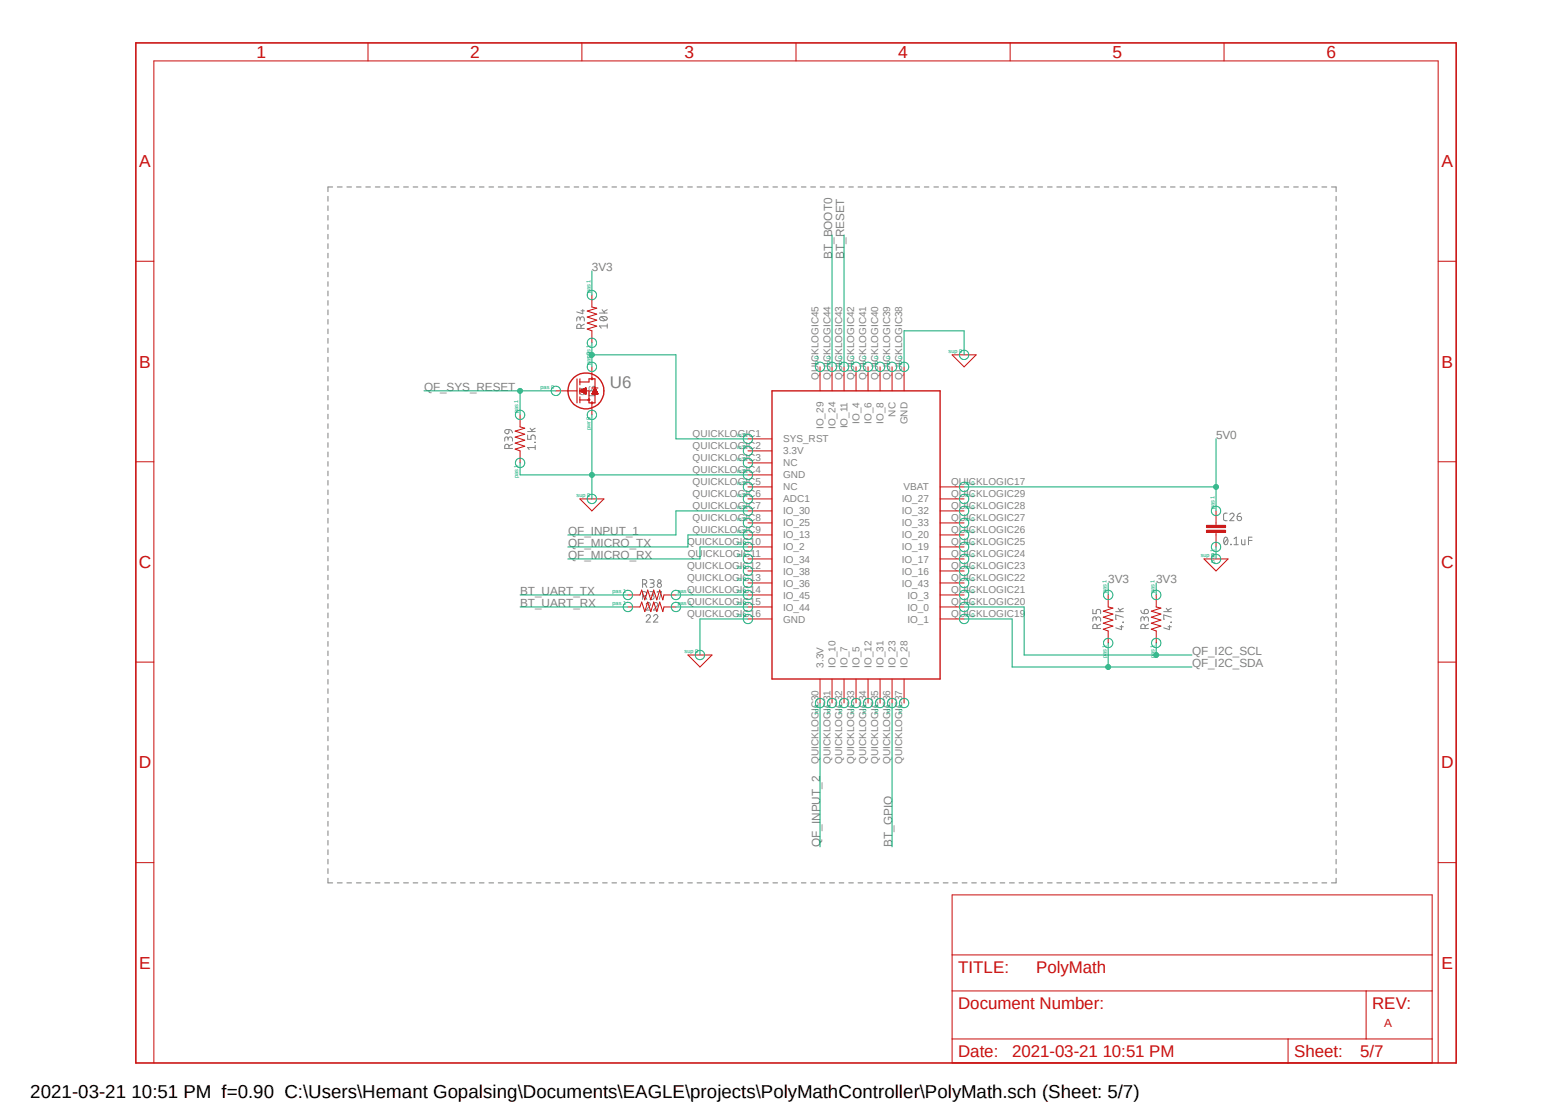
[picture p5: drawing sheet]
<svg xmlns="http://www.w3.org/2000/svg" width="297mm" height="210mm" viewBox="0 0 297 210" stroke-linecap="round" stroke-linejoin="round" font-family="sans-serif">
<path d="M25.4 7.9l252.2 195M277.6 7.9l-252.2 195" fill="none" stroke="#fff" stroke-width=".19"/>
<g fill="none" stroke="#808080" stroke-width=".19">
<path d="M110.6 59.2h.7M111 58.9v.8l-1.2-.3M114.1 59.6h1.5M114.6 59l.5 .6M115.6 59l-.7 .4M110.4 60.7a.4 .4 0 0 1 .4-.4 .4 .4 0 0 1 .5 .4v.4M110.4 61v-.3a.32 .32 0 0 0-.3-.4 .32 .32 0 0 0-.3 .4v.4M110.6 62.5v-.6a.41 .41 0 0 0-.5-.2 .41 .41 0 0 0-.3 .4v.4h1.5M111.3 61.7l-.7 .4M114.2 60.5l.7-.2a.5 .5 0 0 1 .7 .5l-.7 .3a.66 .66 0 0 1-.8-.4zM114.5 60.3l.8 .7M115.6 62.1h-1.5l.4 .4"/>
<path d="M115.6 61.7v.8M96.1 82l.8-.2v.5a.42 .42 0 0 1-.6 .3 .42 .42 0 0 1-.2-.6zM96.7 83.6a.43 .43 0 0 1 .5-.4 .43 .43 0 0 1 .4 .4v.4M96.7 83.8v-.4a.31 .31 0 0 0-.4-.2 .31 .31 0 0 0-.2 .3v.5M96.9 85.4v-.6a.41 .41 0 0 0-.5-.2 .41 .41 0 0 0-.3 .4v.4h1.5M96.9 81.8a.65 .65 0 0 1 .7 .6M97.6 84.6l-.7 .3M100.5 82.8v.9h.6v-.7l.3-.2 .5 .2v.7M100.5 82.2h1.4M100.9 81.5l.5 .7M101.9 84.2h.1M101.9 85.2h-1.4l.3 .4"/>
<path d="M101.9 84.8v.8M101.9 81.5l-.7 .4M233.6 97.7h-.5l-.1 .3v1l.6 .1M234.1 98l.1-.2a.42 .42 0 0 1 .5-.1 .42 .42 0 0 1 .2 .5l-.8 .9h.8M235.5 98.3h.6a.42 .42 0 0 1 .3 .5 .42 .42 0 0 1-.5 .4 .42 .42 0 0 1-.4-.4zM236.2 97.7a.65 .65 0 0 0-.7 .6M122.3 113.5h.4a.42 .42 0 0 0 .4-.4 .42 .42 0 0 0-.4-.5h-.4v1.5M122.3 111.2h.4a.42 .42 0 0 0 .4-.4 .42 .42 0 0 0-.4-.4h-.4v1.4M122.8 113.5l.3 .6M122.8 111.2l.3 .6M123 117.3a.41 .41 0 0 1 .5-.3 .41 .41 0 0 1 .3 .5l-.8 .9h.8M123 115.1a.41 .41 0 0 1 .5-.4 .41 .41 0 0 1 .3 .5l-.8 1h.8"/>
<path d="M123.7 112.6h.5a.34 .34 0 0 1 .3 .4 .34 .34 0 0 1-.3 .3h-.3M123.7 110.4h.5a.34 .34 0 0 1 .3 .3 .34 .34 0 0 1-.3 .3h-.3M124.1 113.3a.4 .4 0 0 1 .4 .4 .4 .4 0 0 1-.4 .4h-.4M124.1 111l.2 .1a.41 .41 0 0 1 .2 .4 .41 .41 0 0 1-.4 .3h-.4M124.4 117.3a.41 .41 0 0 1 .6-.3 .41 .41 0 0 1 .1 .6l-.7 .8h.9M124.4 115.1a.41 .41 0 0 1 .6-.4 .41 .41 0 0 1 .1 .7l-.7 .8h.9M125.1 112.8v-.2h.8l-.4 1.5M208.1 116v.8h.6v-.4a.43 .43 0 0 1 .4-.4 .43 .43 0 0 1 .4 .4v.4M208.7 117.9a.42 .42 0 0 1 .4-.5 .42 .42 0 0 1 .4 .5v.4M208.7 118.1v-.5a.31 .31 0 0 0-.4-.2 .31 .31 0 0 0-.2 .4v.5M208.9 119.7v-.4a.4 .4 0 0 0-.4-.5 .4 .4 0 0 0-.4 .5v.4h1.4M209.5 118.8l-.6 .4"/>
<path d="M212.4 116.5h1.5M212.9 115.8l.5 .7M213.2 119.3h.7M213.5 119.1v.8l-1.1-.4M213.8 118.4l.1 .1zM213.9 117.5l-1.5-.4v.8h.2M213.9 115.8l-.7 .4M217.2 116.2a.59 .59 0 0 0 .6 .6M217.8 117.9a.4 .4 0 0 1 .4-.5 .4 .4 0 0 1 .5 .5v.4M217.8 118.1v-.3a.32 .32 0 0 0-.3-.4 .32 .32 0 0 0-.3 .4v.5M218 119.7v-.4a.4 .4 0 0 0-.4-.5 .4 .4 0 0 0-.4 .5v.4h1.5M218 116.1a.41 .41 0 0 1 .6 .2 .41 .41 0 0 1-.3 .5h-.5v-.4z"/>
<path d="M218.7 118.8l-.7 .4M221.6 116.5h1.4M222 115.8l.5 .7M222.4 119.3h.6M222.7 119.1v.8l-1.1-.4M222.9 118.4l.1 .1zM223 117.5l-1.4-.4v.8h.1M223 115.8l-.7 .4M233.2 102.3h.2a.82 .82 0 0 1 0 1.4 .89 .89 0 0 1-.2-1.4zM233.7 102.6l-.7 .8M234.3 103.6l.1 .1zM234.9 103.7h.9"/>
<path d="M234.9 102.6l.5-.3v1.4M236.4 102.7v.8l.1 .2h.5v-1M237.7 102.9h.7M238.4 102.3h-.7v1.4"/>
<circle cx="125.5" cy="110.7" r=".33"/>
<circle cx="125.5" cy="111.4" r=".41"/>
</g>
<path d="M25.9 8.2h251.3v194.2h-251.3z" fill="none" stroke="#c90d0c" stroke-width=".3"/>
<g fill="none" stroke="#c90d0c" stroke-width=".19">
<path d="M70.1 8.2v3.4M110.8 8.2v3.4M151.6 8.2v3.4M192.3 8.2v3.4M233 8.2v3.4M25.9 49.7h3.4M112.7 56.2v2.3l.9 .2-1.8 .5 1.8 .6-1.8 .6 1.8 .6-1.8 .5 1.8 .6-1.8 .6 .9 .3v2.3M273.8 49.7h3.4M99 79v2.3l.9 .2-1.8 .6 1.8 .6-1.8 .5 1.8 .6-1.8 .6 1.8 .6-1.8 .5 .9 .4v2.2M105.8 74.4h2.3M110.4 74.4h1.1M110.5 74.4h1"/>
<path d="M110.5 74.5h1M110.6 74.5h.9M110.6 74.3h.9M110.7 74.3h.8M110.7 74.6h.8M110.8 74.6h.7M110.9 74.7h.6M110.9 74.2h.6M111 74.7h.5M111 74.2h.5M111 74.1h.5M111 74.8h.5"/>
<path d="M111.1 74.1h.4M111.1 74.8h.4M111.3 74h.2M111.3 74.9h.2M111.4 74.9h.1M111.5 75l.1 .1M111.5 73.9l-1.1 .5M111.5 73.9v1.1l-1.1-.6M111.5 73.9h.1M112.7 69.8v2.3M112.7 76.7v2.3M112.7 75h1.1"/>
<path d="M112.7 74.9h1.1M112.8 74.9h1M112.8 74.8h1M112.8 74.8h.9M112.9 74.7h.8M112.9 74.6h.8M112.9 74.5h.7M113 74.4h.6M113 74.4h.5M113 74.3h.5M113.1 74.3h.4M113.1 74.2h.4"/>
<path d="M113.2 74.1h.2M113.2 74h.2M113.3 73.9l-.1 .1M113.3 73.9h-.1M113.3 73.9l.5 1.1h-1.1zM156.1 69.8v4.6M158.4 69.8v4.6M160.7 69.8v4.6M163 69.8v4.6M165.3 69.8v4.6M167.6 69.8v4.6M169.8 69.8v4.6"/>
<path d="M172.1 69.8v4.6M181.3 67.6h4.5l-2.2 2.2zM25.9 87.9h3.4M110.4 95h4.6l-2.3 2.3zM142.4 83.6h4.6M142.4 85.9h4.6M142.4 88.1h4.6M142.4 90.4h4.6M142.4 92.7h4.6M142.4 95h4.6M142.4 97.3h4.6M142.4 99.6h4.6"/>
<path d="M179 92.7h4.6M179 95h4.6M179 97.3h4.6M179 99.6h4.6M231.5 97.3v2.7M273.8 87.9h3.4M119.5 113.3h2.3l.4-.9 .6 1.8 .5-1.8 .6 1.8 .6-1.8 .6 1.8 .5-1.8 .6 1.8 .2-.9h2.3M119.5 115.6h2.3l.4-1 .6 1.9 .5-1.9 .6 1.9 .6-1.9 .6 1.9 .5-1.9 .6 1.9 .2-.9h2.3M142.4 101.9h4.6M142.4 104.1h4.6M142.4 106.4h4.6M142.4 108.7h4.6"/>
<path d="M142.4 111h4.6M142.4 113.3h4.6M142.4 115.6h4.6M142.4 117.9h4.6M179 101.9h4.6M179 104.1h4.6M179 106.4h4.6M179 108.7h4.6M179 111h4.6M179 113.3h4.6M179 115.6h4.6M179 117.9h4.6"/>
<path d="M211 113.3v2.3l.9 .2-1.8 .6 1.8 .5-1.8 .6 1.8 .6-1.8 .6 1.8 .5-1.8 .6 .9 .3v2.3M220.1 113.3v2.3l.9 .2-1.8 .6 1.8 .5-1.8 .6 1.8 .6-1.8 .6 1.8 .5-1.8 .6 .9 .3v2.3M229.2 106.4h4.6l-2.3 2.3zM229.7 101h3.6v.4h-3.6zM229.7 100h3.6v.5h-3.6zM231.5 101.4v2.7M25.9 126.1h3.4M131 124.7h4.6l-2.3 2.3zM156.1 129.3v4.6M158.4 129.3v4.6M160.7 129.3v4.6M163 129.3v4.6"/>
<path d="M165.3 129.3v4.6M167.6 129.3v4.6M169.8 129.3v4.6M172.1 129.3v4.6M273.8 126.1h3.4M25.9 164.3h3.4M181.3 170.4h91.4v32h-91.4zM273.8 164.3h3.4M181.3 188.7h91.4M181.3 197.8h91.4M181.3 181.8h91.4M245.2 197.8v4.6"/>
<path d="M260.1 188.7v9.1M29.3 202.4v-190.8h244.5v190.8"/>
</g>
<g fill="none" stroke="#c90d0c" stroke-width=".25">
<path d="M147 74.4h32v54.9h-32z"/>
<circle cx="111.6" cy="74.4" r="3.4"/>
</g>
<path d="M229.7 101.2h3.6M229.7 100.2h3.6" fill="none" stroke="#c90d0c" stroke-width=".42"/>
<path d="M108.1 74.4h1.8M109.9 72.1v4.6M110.4 72.1v1.2M110.4 73.9v1.1M110.4 75.6v1.1M110.4 76.2h1.7M110.4 72.7h1.7v-.6h1.2v1.8M111.5 74.4h.6v2.3h1.2v-1.7M112.7 73.9h1.1" fill="none" stroke="#c90d0c" stroke-width=".21"/>
<path d="M112.1 76.2h.1M112.7 72.1h.1M112.7 76.7h.1" fill="none" stroke="#c90d0c" stroke-width=".47"/>
<g fill="none" stroke="#0dab76" stroke-width=".19">
<path d="M112.7 79v16M112.7 90.4h29.7M231.5 104.1v2.3"/>
<circle cx="112.7" cy="56.2" r=".89"/>
<circle cx="99" cy="79" r=".89"/>
<circle cx="105.8" cy="74.4" r=".89"/>
<circle cx="112.7" cy="69.8" r=".89"/>
<circle cx="112.7" cy="79" r=".89"/>
<circle cx="112.7" cy="65.3" r=".89"/>
<circle cx="156.1" cy="69.8" r=".89"/>
<circle cx="158.4" cy="69.8" r=".89"/>
<circle cx="160.7" cy="69.8" r=".89"/>
<circle cx="163" cy="69.8" r=".89"/>
<circle cx="165.3" cy="69.8" r=".89"/>
<circle cx="167.6" cy="69.8" r=".89"/>
<circle cx="169.8" cy="69.8" r=".89"/>
<circle cx="172.1" cy="69.8" r=".89"/>
<circle cx="183.6" cy="67.6" r=".89"/>
<circle cx="99" cy="88.1" r=".89"/>
<circle cx="112.7" cy="95" r=".89"/>
<circle cx="142.4" cy="83.6" r=".89"/>
<circle cx="142.4" cy="99.6" r=".89"/>
<circle cx="142.4" cy="88.1" r=".89"/>
<circle cx="142.4" cy="85.9" r=".89"/>
<circle cx="142.4" cy="92.7" r=".89"/>
<circle cx="142.4" cy="97.3" r=".89"/>
<circle cx="142.4" cy="95" r=".89"/>
<circle cx="142.4" cy="90.4" r=".89"/>
<circle cx="183.6" cy="95" r=".89"/>
<circle cx="183.6" cy="99.6" r=".89"/>
<circle cx="183.6" cy="97.3" r=".89"/>
<circle cx="183.6" cy="92.7" r=".89"/>
<circle cx="231.5" cy="97.3" r=".89"/>
<circle cx="119.5" cy="113.3" r=".89"/>
<circle cx="119.5" cy="115.6" r=".89"/>
<circle cx="128.7" cy="113.3" r=".89"/>
<circle cx="128.7" cy="115.6" r=".89"/>
<circle cx="142.4" cy="104.1" r=".89"/>
<circle cx="142.4" cy="101.9" r=".89"/>
<circle cx="142.4" cy="108.7" r=".89"/>
<circle cx="142.4" cy="117.9" r=".89"/>
<circle cx="142.4" cy="106.4" r=".89"/>
<circle cx="142.4" cy="111" r=".89"/>
<circle cx="142.4" cy="113.3" r=".89"/>
<circle cx="142.4" cy="115.6" r=".89"/>
<circle cx="183.6" cy="115.6" r=".89"/>
<circle cx="183.6" cy="111" r=".89"/>
<circle cx="183.6" cy="108.7" r=".89"/>
<circle cx="183.6" cy="104.1" r=".89"/>
<circle cx="183.6" cy="113.3" r=".89"/>
<circle cx="183.6" cy="117.9" r=".89"/>
<circle cx="183.6" cy="106.4" r=".89"/>
<circle cx="183.6" cy="101.9" r=".89"/>
<circle cx="211" cy="113.3" r=".89"/>
<circle cx="220.1" cy="113.3" r=".89"/>
<circle cx="231.5" cy="106.4" r=".89"/>
<circle cx="231.5" cy="104.1" r=".89"/>
<circle cx="133.3" cy="124.7" r=".89"/>
<circle cx="156.1" cy="133.9" r=".89"/>
<circle cx="158.4" cy="133.9" r=".89"/>
<circle cx="160.7" cy="133.9" r=".89"/>
<circle cx="163" cy="133.9" r=".89"/>
<circle cx="165.3" cy="133.9" r=".89"/>
<circle cx="167.6" cy="133.9" r=".89"/>
<circle cx="169.8" cy="133.9" r=".89"/>
<circle cx="172.1" cy="133.9" r=".89"/>
<circle cx="211" cy="122.4" r=".89"/>
<circle cx="220.1" cy="122.4" r=".89"/>
</g>
<circle cx="112.7" cy="90.4" r=".46" fill="#0dab76"/>
<g fill="none" stroke="#0dab76" stroke-width=".19">
<path d="M183.6 67.6v-4.6h-11.5v6.8M99 88.1v2.3h13.7M183.6 92.7h47.9M231.5 83.6v13.7M142.4 117.9h-9.1v6.8"/>
<circle cx="112.7" cy="90.4" r=".46"/>
</g>
<circle cx="231.5" cy="92.7" r=".46" fill="#0dab76"/>
<g fill="none" stroke="#0dab76" stroke-width=".19">
<path d="M112.7 51.6v4.6M112.7 65.3v4.5M112.7 67.6h16M211 111v2.3M220.1 111v2.3"/>
<circle cx="231.5" cy="92.7" r=".46"/>
</g>
<circle cx="112.7" cy="67.6" r=".46" fill="#0dab76"/>
<g fill="none" stroke="#0dab76" stroke-width=".19">
<path d="M80.7 74.4h25.1M99 74.4v4.6M128.7 67.6v16h13.7"/>
<circle cx="112.7" cy="67.6" r=".46"/>
</g>
<circle cx="99" cy="74.4" r=".46" fill="#0dab76"/>
<g fill="none" stroke="#0dab76" stroke-width=".19">
<path d="M99 115.6h20.5M99 113.3h20.5M128.7 115.6h13.7M128.7 113.3h13.7M183.6 115.6h11.4v9.1h31.9M156.1 133.9v27.3M220.1 122.4v2.3"/>
<circle cx="99" cy="74.4" r=".46"/>
</g>
<circle cx="220.1" cy="124.7" r=".46" fill="#0dab76"/>
<g fill="none" stroke="#0dab76" stroke-width=".19">
<path d="M183.6 117.9h9.1v9.1h34.2M211 122.4v4.6"/>
<circle cx="220.1" cy="124.7" r=".46"/>
</g>
<circle cx="211" cy="127" r=".46" fill="#0dab76"/>
<g fill="none" stroke="#0dab76" stroke-width=".19">
<path d="M158.4 44.7v25.1M160.7 44.7v25.1M142.4 97.3h-13.7v4.6h-20.6M142.4 101.9h-11.4v2.2h-22.9M142.4 104.1h-9.1v2.3h-25.2M169.8 133.9v27.3"/>
<circle cx="211" cy="127" r=".46"/>
</g>
<g fill="none" stroke="#808080" stroke-width=".19">
<path d="M62.4 37.4v.9M62.4 39.2v.9M63.3 35.6h-.9v.9M64.2 35.6h1M66 35.6h.9M67.9 35.6h.8M69.6 35.6h.9M71.5 35.6h.8M73.2 35.6h1M75.1 35.6h.8M76.8 35.6h1M78.7 35.6h.8"/>
<path d="M80.5 35.6h.9M82.3 35.6h.9M84.1 35.6h.9M85.9 35.6h.9M87.7 35.6h.9M89.5 35.6h.9M91.3 35.6h.9M93.1 35.6h.9M94.9 35.6h.9M96.7 35.6h.9M98.5 35.6h.9M100.3 35.6h.9"/>
<path d="M102.1 35.6h.9M103.9 35.6h.9M105.7 35.6h.9M107.5 35.6h.9M109.3 35.6h.9M111.1 35.6h.9M112.9 35.6h.9M114.7 35.6h.9M116.5 35.6h.9M118.3 35.6h.9M120.1 35.6h.9M121.9 35.6h.9"/>
<path d="M123.7 35.6h.9M125.5 35.6h.9M127.3 35.6h.9M129.1 35.6h.9M130.9 35.6h.9M132.7 35.6h.9M134.5 35.6h.9M136.3 35.6h.9M138.1 35.6h.9M140 35.6h.8M141.7 35.6h1M143.6 35.6h.8"/>
<path d="M145.3 35.6h1M147.2 35.6h.8M148.9 35.6h1M150.7 35.6h.9M152.6 35.6h.9M154.3 35.6h1M156.2 35.6h.9M157.9 35.6h1M159.8 35.6h.9M161.6 35.6h.9M163.4 35.6h.9M165.2 35.6h.9"/>
<path d="M167 35.6h.9M168.8 35.6h.9M170.6 35.6h.9M172.4 35.6h.9M174.2 35.6h.9M176 35.6h.9M177.8 35.6h.9M179.6 35.6h.9M181.4 35.6h.9M183.2 35.6h.9M185 35.6h.9M186.8 35.6h.9"/>
<path d="M188.6 35.6h.9M190.4 35.6h.9M192.2 35.6h.9M194 35.6h.9M195.8 35.6h.9M197.6 35.6h.9M199.4 35.6h.9M201.2 35.6h.9M203 35.6h.9M204.8 35.6h.9M206.6 35.6h.9M208.4 35.6h.9"/>
<path d="M210.2 35.6h.9M212 35.6h.9M213.8 35.6h1M215.6 35.6h.9M217.4 35.6h1M219.2 35.6h.9M221.1 35.6h.9M222.8 35.6h.9M224.7 35.6h.9M226.4 35.6h1M228.3 35.6h.9M230 35.6h1"/>
<path d="M231.9 35.6h.8M233.7 35.6h.9M235.5 35.6h.8M237.3 35.6h.9M239.1 35.6h.9M240.9 35.6h.9M242.7 35.6h.9M244.5 35.6h.9M246.3 35.6h.9M248.1 35.6h.9M249.9 35.6h.9M251.7 35.6h.9"/>
<path d="M253.5 35.6h.9v.9M254.4 37.4v.9M254.4 39.2v.9M62.4 41v.9M62.4 42.8v.9M62.4 44.6v.9M62.4 46.4v.9M62.4 48.2v.9M62.4 50v.9M62.4 51.8v.9M62.4 53.6v.9M62.4 55.4v.9"/>
<path d="M62.4 57.2v.9M62.4 59v.9M254.4 41v.9M254.4 42.8v.9M254.4 44.6v.9M254.4 46.4v.9M254.4 48.2v.9M254.4 50v.9M254.4 51.8v.9M254.4 53.6v.9M254.4 55.4v.9M254.4 57.2v.9"/>
<path d="M254.4 59v.9M62.4 60.8v.9M62.4 62.7v.8M62.4 64.4v1M62.4 66.3v.8M62.4 68v1M62.4 69.8v.9M62.4 71.7v.9M62.4 73.4v1M62.4 75.3v.9M62.4 77v1M62.4 78.9v.9"/>
<path d="M254.4 60.8v.9M254.4 62.7v.8M254.4 64.4v1M254.4 66.3v.8M254.4 68v1M254.4 69.8v.9M254.4 71.7v.9M254.4 73.4v1M254.4 75.3v.9M254.4 77v1M254.4 78.9v.9M62.4 80.7v.9"/>
<path d="M62.4 82.5v.9M62.4 84.3v.9M62.4 86.1v.9M62.4 87.9v.9M62.4 89.7v.9M62.4 91.5v.9M62.4 93.3v.9M62.4 95.1v.9M62.4 96.9v.9M62.4 98.7v.9M254.4 80.7v.9M254.4 82.5v.9"/>
<path d="M254.4 84.3v.9M254.4 86.1v.9M254.4 87.9v.9M254.4 89.7v.9M254.4 91.5v.9M254.4 93.3v.9M254.4 95.1v.9M254.4 96.9v.9M254.4 98.7v.9M62.4 100.5v.9M62.4 102.3v.9M62.4 104.1v.9"/>
<path d="M62.4 105.9v.9M62.4 107.7v.9M62.4 109.5v.9M62.4 111.3v.9M62.4 113.1v.9M62.4 114.9v.9M62.4 116.7v.9M62.4 118.5v.9M254.4 100.5v.9M254.4 102.3v.9M254.4 104.1v.9M254.4 105.9v.9"/>
<path d="M254.4 107.7v.9M254.4 109.5v.9M254.4 111.3v.9M254.4 113.1v.9M254.4 114.9v.9M254.4 116.7v.9M254.4 118.5v.9M62.4 120.4v.8M62.4 122.1v1M62.4 124v.8M62.4 125.7v1M62.4 127.6v.8"/>
<path d="M62.4 129.4v.9M62.4 131.1v.9M62.4 133v.9M62.4 134.7v1M62.4 136.6v.9M62.4 138.4v.9M254.4 120.4v.8M254.4 122.1v1M254.4 124v.8M254.4 125.7v1M254.4 127.6v.8M254.4 129.4v.9"/>
<path d="M254.4 131.1v.9M254.4 133v.9M254.4 134.7v1M254.4 136.6v.9M254.4 138.4v.9M62.4 140.2v.9M62.4 142v.9M62.4 143.8v.9M62.4 145.6v.9M62.4 147.4v.9M62.4 149.2v.9M62.4 151v.9"/>
<path d="M62.4 152.8v.9M62.4 154.6v.9M62.4 156.4v.9M62.4 158.2v.9M254.4 140.2v.9M254.4 142v.9M254.4 143.8v.9M254.4 145.6v.9M254.4 147.4v.9M254.4 149.2v.9M254.4 151v.9M254.4 152.8v.9"/>
<path d="M254.4 154.6v.9M254.4 156.4v.9M254.4 158.2v.9M62.4 167.2v.9h.9M62.4 160v.9M62.4 161.8v.9M62.4 163.6v.9M62.4 165.4v.9M64.2 168.1h1M66 168.1h.9M67.9 168.1h.8M69.6 168.1h.9"/>
<path d="M71.5 168.1h.8M73.2 168.1h1M75.1 168.1h.8M76.8 168.1h1M78.7 168.1h.8M80.5 168.1h.9M82.3 168.1h.9M84.1 168.1h.9M85.9 168.1h.9M87.7 168.1h.9M89.5 168.1h.9M91.3 168.1h.9"/>
<path d="M93.1 168.1h.9M94.9 168.1h.9M96.7 168.1h.9M98.5 168.1h.9M100.3 168.1h.9M102.1 168.1h.9M103.9 168.1h.9M105.7 168.1h.9M107.5 168.1h.9M109.3 168.1h.9M111.1 168.1h.9M112.9 168.1h.9"/>
<path d="M114.7 168.1h.9M116.5 168.1h.9M118.3 168.1h.9M120.1 168.1h.9M121.9 168.1h.9M123.7 168.1h.9M125.5 168.1h.9M127.3 168.1h.9M129.1 168.1h.9M130.9 168.1h.9M132.7 168.1h.9M134.5 168.1h.9"/>
<path d="M136.3 168.1h.9M138.1 168.1h.9M140 168.1h.8M141.7 168.1h1M143.6 168.1h.8M145.3 168.1h1M147.2 168.1h.8M148.9 168.1h1M150.7 168.1h.9M152.6 168.1h.9M154.3 168.1h1M156.2 168.1h.9"/>
<path d="M157.9 168.1h1M159.8 168.1h.9M161.6 168.1h.9M163.4 168.1h.9M165.2 168.1h.9M167 168.1h.9M168.8 168.1h.9M170.6 168.1h.9M172.4 168.1h.9M174.2 168.1h.9M176 168.1h.9M177.8 168.1h.9"/>
<path d="M179.6 168.1h.9M181.4 168.1h.9M183.2 168.1h.9M185 168.1h.9M186.8 168.1h.9M188.6 168.1h.9M190.4 168.1h.9M192.2 168.1h.9M194 168.1h.9M195.8 168.1h.9M197.6 168.1h.9M199.4 168.1h.9"/>
<path d="M201.2 168.1h.9M203 168.1h.9M204.8 168.1h.9M206.6 168.1h.9M208.4 168.1h.9M210.2 168.1h.9M212 168.1h.9M213.8 168.1h1M215.6 168.1h.9M217.4 168.1h1M219.2 168.1h.9M221.1 168.1h.9"/>
<path d="M222.8 168.1h.9M224.7 168.1h.9M226.4 168.1h1M228.3 168.1h.9M230 168.1h1M231.9 168.1h.8M233.7 168.1h.9M235.5 168.1h.8M237.3 168.1h.9M239.1 168.1h.9M240.9 168.1h.9M242.7 168.1h.9"/>
<path d="M244.5 168.1h.9M246.3 168.1h.9M248.1 168.1h.9M249.9 168.1h.9M251.7 168.1h.9M254.4 160v.9M254.4 161.8v.9M254.4 163.6v.9M254.4 165.4v.9M254.4 167.2v.9h-.9"/>
</g>
<text font-size="3.6" x="5.8" y="209">2021-03-21 10:51 PM f=0.90 C:\Users\Hemant Gopalsing\Documents\EAGLE\projects\PolyMathController\PolyMath.sch (Sheet: 5/7)</text>
<g font-size="3.3" fill="#c90d0c">
<text x="48.8" y="11">1</text>
<text x="89.5" y="11">2</text>
<text x="130.3" y="11">3</text>
<text x="171" y="11">4</text>
<text x="211.8" y="11">5</text>
<text x="252.6" y="11">6</text>
<text x="26.5" y="31.8">A</text>
<text x="274.4" y="31.8">A</text>
<text x="26.5" y="70">B</text>
<text x="274.4" y="70">B</text>
<text x="26.4" y="108.2">C</text>
<text x="274.4" y="108.2">C</text>
<text x="26.4" y="146.3">D</text>
<text x="274.4" y="146.3">D</text>
<text x="26.5" y="184.4">E</text>
<text x="274.4" y="184.4">E</text>
</g>
<text font-size="3.2" fill="#808080" x="116.1" y="73.9">U6</text>
<g font-size="3.2" fill="#c90d0c">
<text x="182.4" y="185.2">TITLE:</text>
<text x="197.3" y="185.2">PolyMath</text>
<text x="182.4" y="192.1">Document Number:</text>
<text x="261.2" y="192.1">REV:</text>
<text x="182.4" y="201.3">Date:</text>
<text x="192.7" y="201.3">2021-03-21 10:51 PM</text>
<text x="246.4" y="201.3">Sheet:</text>
<text x="258.9" y="201.3">5/7</text>
</g>
<g font-size="2.2" fill="#808080">
<text x="112.7" y="51.6">3V3</text>
<text x="158.4" y="49.3" transform="rotate(-90 158.4 49.3)">BT_BOOT0</text>
<text x="160.7" y="49.3" transform="rotate(-90 160.7 49.3)">BT_RESET</text>
<text x="80.7" y="74.4">QF_SYS_RESET</text>
<text x="231.5" y="83.6">5V0</text>
<text x="108.2" y="101.9">QF_INPUT_1</text>
<text x="108.2" y="106.4">QF_MICRO_RX</text>
<text x="108.2" y="104.1">QF_MICRO_TX</text>
<text x="99" y="113.3">BT_UART_TX</text>
<text x="211" y="111">3V3</text>
<text x="220.1" y="111">3V3</text>
<text x="99" y="115.6">BT_UART_RX</text>
<text x="226.9" y="124.7">QF_I2C_SCL</text>
<text x="226.9" y="127">QF_I2C_SDA</text>
<text x="156.1" y="161.2" transform="rotate(-90 156.1 161.2)">QF_INPUT_2</text>
<text x="169.8" y="161.2" transform="rotate(-90 169.8 161.2)">BT_GPIO</text>
</g>
<text font-size="2.2" fill="#c90d0c" x="263.5" y="195.5">A</text>
<g font-size="1.9" fill="#808080">
<text x="110.2" y="75.1">G</text>
<text x="113.4" y="75.7" transform="rotate(-90 113.4 75.7)">DS</text>
<text x="155.8" y="72.3" transform="rotate(-90 155.8 72.3)">QUICKLOGIC45</text>
<text x="158.1" y="72.3" transform="rotate(-90 158.1 72.3)">QUICKLOGIC44</text>
<text x="160.4" y="72.3" transform="rotate(-90 160.4 72.3)">QUICKLOGIC43</text>
<text x="162.6" y="72.3" transform="rotate(-90 162.6 72.3)">QUICKLOGIC42</text>
<text x="164.9" y="72.3" transform="rotate(-90 164.9 72.3)">QUICKLOGIC41</text>
<text x="167.2" y="72.3" transform="rotate(-90 167.2 72.3)">QUICKLOGIC40</text>
<text x="169.5" y="72.3" transform="rotate(-90 169.5 72.3)">QUICKLOGIC39</text>
<text x="171.8" y="72.3" transform="rotate(-90 171.8 72.3)">QUICKLOGIC38</text>
<text x="131.9" y="83.3">QUICKLOGIC1</text>
<text x="156.8" y="81.7" transform="rotate(-90 156.8 81.7)">IO_29</text>
<text x="159.1" y="81.7" transform="rotate(-90 159.1 81.7)">IO_24</text>
<text x="161.4" y="81.6" transform="rotate(-90 161.4 81.6)">IO_11</text>
<text x="163.7" y="80.6" transform="rotate(-90 163.7 80.6)">IO_4</text>
<text x="165.9" y="80.6" transform="rotate(-90 165.9 80.6)">IO_6</text>
<text x="168.2" y="80.6" transform="rotate(-90 168.2 80.6)">IO_8</text>
<text x="170.5" y="79.3" transform="rotate(-90 170.5 79.3)">NC</text>
<text x="172.8" y="80.8" transform="rotate(-90 172.8 80.8)">GND</text>
<text x="131.9" y="85.6">QUICKLOGIC2</text>
<text x="131.9" y="87.8">QUICKLOGIC3</text>
<text x="149.1" y="84.2">SYS_RST</text>
<text x="149.1" y="86.5">3.3V</text>
<text x="149.1" y="88.8">NC</text>
<text x="131.9" y="90.1">QUICKLOGIC4</text>
<text x="131.9" y="92.4">QUICKLOGIC5</text>
<text x="131.9" y="94.7">QUICKLOGIC6</text>
<text x="149.1" y="91.1">GND</text>
<text x="149.1" y="93.4">NC</text>
<text x="149.1" y="95.7">ADC1</text>
<text x="171.7" y="95.7">IO_27</text>
<text x="172" y="93.4">VBAT</text>
<text x="181.1" y="94.7">QUICKLOGIC29</text>
<text x="181.1" y="92.4">QUICKLOGIC17</text>
<text x="131.9" y="97">QUICKLOGIC7</text>
<text x="131.9" y="99.3">QUICKLOGIC8</text>
<text x="131.9" y="101.6">QUICKLOGIC9</text>
<text x="149.1" y="98">IO_30</text>
<text x="149.1" y="100.2">IO_25</text>
<text x="171.7" y="100.2">IO_33</text>
<text x="171.7" y="98">IO_32</text>
<text x="181.1" y="101.6">QUICKLOGIC26</text>
<text x="181.1" y="99.3">QUICKLOGIC27</text>
<text x="181.1" y="97">QUICKLOGIC28</text>
<text x="130.8" y="103.8">QUICKLOGIC10</text>
<text x="130.9" y="106.1">QUICKLOGIC11</text>
<text x="149.1" y="102.5">IO_13</text>
<text x="149.1" y="104.8">IO_2</text>
<text x="149.1" y="107.1">IO_34</text>
<text x="171.7" y="107.1">IO_17</text>
<text x="171.7" y="104.8">IO_19</text>
<text x="171.7" y="102.5">IO_20</text>
<text x="181.1" y="106.1">QUICKLOGIC24</text>
<text x="181.1" y="103.8">QUICKLOGIC25</text>
<text x="130.8" y="108.4">QUICKLOGIC12</text>
<text x="130.8" y="110.7">QUICKLOGIC13</text>
<text x="130.8" y="112.9">QUICKLOGIC14</text>
<text x="149.1" y="109.4">IO_38</text>
<text x="149.1" y="111.7">IO_36</text>
<text x="149.1" y="114">IO_45</text>
<text x="171.7" y="111.7">IO_43</text>
<text x="171.7" y="109.4">IO_16</text>
<text x="172.8" y="114">IO_3</text>
<text x="181.1" y="112.9">QUICKLOGIC21</text>
<text x="181.1" y="110.7">QUICKLOGIC22</text>
<text x="181.1" y="108.4">QUICKLOGIC23</text>
<text x="130.8" y="115.2">QUICKLOGIC15</text>
<text x="130.8" y="117.5">QUICKLOGIC16</text>
<text x="149.1" y="116.2">IO_44</text>
<text x="149.1" y="118.5">GND</text>
<text x="172.8" y="118.5">IO_1</text>
<text x="172.8" y="116.2">IO_0</text>
<text x="181.1" y="117.5">QUICKLOGIC19</text>
<text x="181.1" y="115.2">QUICKLOGIC20</text>
<text x="156.8" y="127.2" transform="rotate(-90 156.8 127.2)">3.3V</text>
<text x="159.1" y="127.2" transform="rotate(-90 159.1 127.2)">IO_10</text>
<text x="161.4" y="127.2" transform="rotate(-90 161.4 127.2)">IO_7</text>
<text x="163.7" y="127.2" transform="rotate(-90 163.7 127.2)">IO_5</text>
<text x="165.9" y="127.2" transform="rotate(-90 165.9 127.2)">IO_12</text>
<text x="168.2" y="127.2" transform="rotate(-90 168.2 127.2)">IO_31</text>
<text x="170.5" y="127.2" transform="rotate(-90 170.5 127.2)">IO_23</text>
<text x="172.8" y="127.2" transform="rotate(-90 172.8 127.2)">IO_28</text>
<text x="155.8" y="145.5" transform="rotate(-90 155.8 145.5)">QUICKLOGIC30</text>
<text x="158.1" y="145.5" transform="rotate(-90 158.1 145.5)">QUICKLOGIC31</text>
<text x="160.4" y="145.5" transform="rotate(-90 160.4 145.5)">QUICKLOGIC32</text>
<text x="162.6" y="145.5" transform="rotate(-90 162.6 145.5)">QUICKLOGIC33</text>
<text x="164.9" y="145.5" transform="rotate(-90 164.9 145.5)">QUICKLOGIC34</text>
<text x="167.2" y="145.5" transform="rotate(-90 167.2 145.5)">QUICKLOGIC35</text>
<text x="169.5" y="145.5" transform="rotate(-90 169.5 145.5)">QUICKLOGIC36</text>
<text x="171.8" y="145.5" transform="rotate(-90 171.8 145.5)">QUICKLOGIC37</text>
</g>
<g font-size="1.1" fill="#0dab76">
<text x="112.4" y="55.8" transform="rotate(-90 112.4 55.8)">pas 1</text>
<text x="112.4" y="69.6" transform="rotate(-90 112.4 69.6)">pas 0</text>
<text x="112.4" y="68.2" transform="rotate(-90 112.4 68.2)">pas 1</text>
<text x="155.8" y="69.6" transform="rotate(-90 155.8 69.6)">io 0</text>
<text x="158.1" y="69.6" transform="rotate(-90 158.1 69.6)">io 0</text>
<text x="160.4" y="69.6" transform="rotate(-90 160.4 69.6)">io 0</text>
<text x="162.6" y="69.6" transform="rotate(-90 162.6 69.6)">io 0</text>
<text x="164.9" y="69.6" transform="rotate(-90 164.9 69.6)">io 0</text>
<text x="167.2" y="69.6" transform="rotate(-90 167.2 69.6)">io 0</text>
<text x="169.5" y="69.6" transform="rotate(-90 169.5 69.6)">io 0</text>
<text x="171.8" y="69.6" transform="rotate(-90 171.8 69.6)">io 0</text>
<text x="180.6" y="67.3">sup 0</text>
<text x="102.9" y="74.1">pas 0</text>
<text x="98.7" y="78.7" transform="rotate(-90 98.7 78.7)">pas 1</text>
<text x="112.4" y="82" transform="rotate(-90 112.4 82)">pwr 0</text>
<text x="140.4" y="83.3">io 0</text>
<text x="140.4" y="85.6">io 0</text>
<text x="140.4" y="87.8">io 0</text>
<text x="98.7" y="91.1" transform="rotate(-90 98.7 91.1)">pas 1</text>
<text x="109.8" y="94.7">sup 0</text>
<text x="140.4" y="90.1">io 0</text>
<text x="140.4" y="92.4">io 0</text>
<text x="140.4" y="94.7">io 0</text>
<text x="183.9" y="94.7">io 0</text>
<text x="183.9" y="92.4">io 0</text>
<text x="140.4" y="97">io 0</text>
<text x="140.4" y="99.3">io 0</text>
<text x="140.4" y="101.6">io 0</text>
<text x="183.9" y="101.6">io 0</text>
<text x="183.9" y="99.3">io 0</text>
<text x="183.9" y="97">io 0</text>
<text x="231.2" y="97" transform="rotate(-90 231.2 97)">pas 1</text>
<text x="140.4" y="103.8">io 0</text>
<text x="140.4" y="106.1">io 0</text>
<text x="183.9" y="106.1">io 0</text>
<text x="183.9" y="103.8">io 0</text>
<text x="228.6" y="106.1">sup 0</text>
<text x="231.2" y="107.1" transform="rotate(-90 231.2 107.1)">pas 1</text>
<text x="116.6" y="112.9">pas 1</text>
<text x="129" y="112.9">pas 1</text>
<text x="140.4" y="108.4">io 0</text>
<text x="140.4" y="110.7">io 0</text>
<text x="140.4" y="112.9">io 0</text>
<text x="183.9" y="112.9">io 0</text>
<text x="183.9" y="110.7">io 0</text>
<text x="183.9" y="108.4">io 0</text>
<text x="210.7" y="112.9" transform="rotate(-90 210.7 112.9)">pas 1</text>
<text x="219.8" y="112.9" transform="rotate(-90 219.8 112.9)">pas 1</text>
<text x="116.6" y="115.2">pas 1</text>
<text x="129" y="115.2">pas 1</text>
<text x="140.4" y="115.2">io 0</text>
<text x="140.4" y="117.5">io 0</text>
<text x="183.9" y="117.5">io 0</text>
<text x="183.9" y="115.2">io 0</text>
<text x="130.3" y="124.4">sup 0</text>
<text x="210.7" y="125.3" transform="rotate(-90 210.7 125.3)">pas 1</text>
<text x="219.8" y="125.3" transform="rotate(-90 219.8 125.3)">pas 1</text>
<text x="155.8" y="135.9" transform="rotate(-90 155.8 135.9)">io 0</text>
<text x="158.1" y="135.9" transform="rotate(-90 158.1 135.9)">io 0</text>
<text x="160.4" y="135.9" transform="rotate(-90 160.4 135.9)">io 0</text>
<text x="162.6" y="135.9" transform="rotate(-90 162.6 135.9)">io 0</text>
<text x="164.9" y="135.9" transform="rotate(-90 164.9 135.9)">io 0</text>
<text x="167.2" y="135.9" transform="rotate(-90 167.2 135.9)">io 0</text>
<text x="169.5" y="135.9" transform="rotate(-90 169.5 135.9)">io 0</text>
<text x="171.8" y="135.9" transform="rotate(-90 171.8 135.9)">io 0</text>
</g>
</svg>
